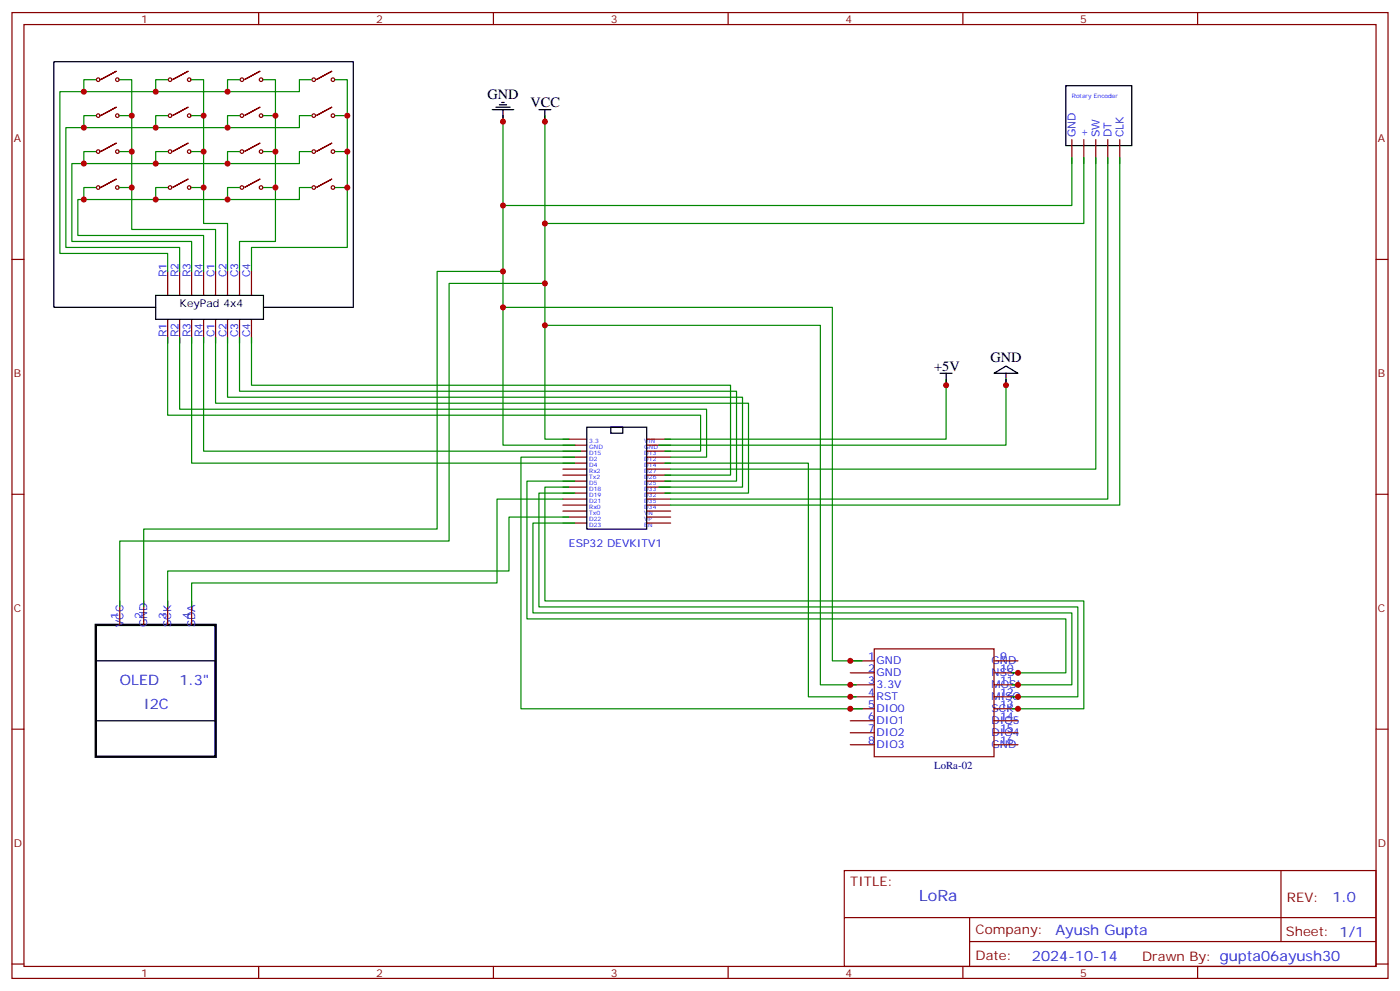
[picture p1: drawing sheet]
<svg xmlns="http://www.w3.org/2000/svg" width="412mm" height="292mm" viewBox="0 0 412 292" stroke-linecap="round" stroke-linejoin="round" font-family="sans-serif">
<g fill="none" stroke="#870000" stroke-width=".35">
<path d="M3.5 3.7h405.4v284.3h-405.4zM7.1 7.2h398.2v277.3h-398.2zM76.2 3.7v3.5M145.3 3.7v3.5M214.5 3.7v3.5M283.6 3.7v3.5M352.8 3.7v3.5M34.2 31.6l-4.6 2.4 4.6-2.4M34.2 21l-4.6 2.5 4.6-2.5M55.4 21l-4.6 2.5 4.6-2.5M55.4 31.6l-4.6 2.4 4.6-2.4M76.6 21l-4.6 2.5 4.6-2.5"/>
<path d="M76.6 31.6l-4.6 2.4 4.6-2.4M97.7 21l-4.6 2.5 4.6-2.5M97.7 31.6l-4.6 2.4 4.6-2.4M34.2 42.2l-4.6 2.4 4.6-2.4M34.2 52.7l-4.6 2.5 4.6-2.5M55.4 52.7l-4.6 2.5 4.6-2.5M55.4 42.2l-4.6 2.4 4.6-2.4M76.6 52.7l-4.6 2.5 4.6-2.5M76.6 42.2l-4.6 2.4 4.6-2.4M97.7 52.7l-4.6 2.5 4.6-2.5M97.7 42.2l-4.6 2.4 4.6-2.4M315.7 41.1v7.1"/>
<path d="M319.3 41.1v7.1M322.8 41.1v7.1M326.3 41.1v7.1M329.8 41.1v7.1M3.5 76.4h3.6M49.4 79.9v7.1M52.9 79.9v7.1M56.4 79.9v7.1M60 79.9v7.1M63.5 79.9v7.1M67 79.9v7.1M70.6 79.9v7.1"/>
<path d="M74.1 79.9v7.1M405.3 76.4h3.6M49.4 94v7.1M52.9 94v7.1M56.4 94v7.1M60 94v7.1M63.5 94v7.1M67 94v7.1M70.6 94v7.1M74.1 94v7.1M165.8 129.3h7.1M165.8 131.1h7.1"/>
<path d="M165.8 132.8h7.1M165.8 134.6h7.1M165.8 136.3h7.1M165.8 138.1h7.1M165.8 139.9h7.1M190.5 129.3h7.1M190.5 131.1h7.1M190.5 132.8h7.1M190.5 134.6h7.1M190.5 136.3h7.1M190.5 138.1h7.1M190.5 139.9h7.1"/>
<path d="M3.5 145.5h3.6M165.8 141.6h7.1M165.8 143.4h7.1M165.8 145.2h7.1M165.8 146.9h7.1M165.8 148.7h7.1M165.8 150.5h7.1M165.8 152.2h7.1M165.8 154h7.1M190.5 141.6h7.1M190.5 143.4h7.1M190.5 145.2h7.1"/>
<path d="M190.5 146.9h7.1M190.5 148.7h7.1M190.5 150.5h7.1M190.5 152.2h7.1M190.5 154h7.1M405.3 145.5h3.6M35.3 176.9v7.1M42.3 176.9v7.1M49.4 176.9v7.1M56.4 176.9v7.1M250.5 194.6h7M250.5 198.1h7"/>
<path d="M257.5 191h35.3v31.8h-35.3zM292.8 194.6h7.1M292.8 198.1h7.1M3.5 214.7h3.6M250.5 201.6h7M250.5 205.1h7M250.5 208.7h7M250.5 212.2h7M250.5 215.7h7M250.5 219.3h7M292.8 201.6h7.1M292.8 205.1h7.1"/>
<path d="M292.8 208.7h7.1M292.8 212.2h7.1M292.8 215.7h7.1M292.8 219.3h7.1M405.3 214.7h3.6M248.7 256.3h156.6v28.2h-156.6zM377.3 256.3v20.9M248.7 270.1h156.5M285.6 277.2h119.6M285.6 270.1v14.2M3.5 283.8h3.6M76.2 284.5v3.5"/>
<path d="M145.3 284.5v3.5M214.5 284.5v3.5M283.6 284.5v3.5M352.8 284.5v3.5M405.3 283.8h3.6"/>
<circle cx="28.9" cy="34" r=".53"/>
<circle cx="28.9" cy="23.5" r=".53"/>
<circle cx="34.6" cy="34" r=".53"/>
<circle cx="34.6" cy="23.5" r=".53"/>
<circle cx="50.1" cy="34" r=".53"/>
<circle cx="50.1" cy="23.5" r=".53"/>
<circle cx="55.7" cy="23.5" r=".53"/>
<circle cx="55.7" cy="34" r=".53"/>
<circle cx="71.3" cy="34" r=".53"/>
<circle cx="71.3" cy="23.5" r=".53"/>
<circle cx="76.9" cy="23.5" r=".53"/>
<circle cx="76.9" cy="34" r=".53"/>
<circle cx="92.4" cy="23.5" r=".53"/>
<circle cx="92.4" cy="34" r=".53"/>
<circle cx="98.1" cy="23.5" r=".53"/>
<circle cx="98.1" cy="34" r=".53"/>
<circle cx="28.9" cy="44.6" r=".53"/>
<circle cx="28.9" cy="55.2" r=".53"/>
<circle cx="34.6" cy="44.6" r=".53"/>
<circle cx="34.6" cy="55.2" r=".53"/>
<circle cx="50.1" cy="55.2" r=".53"/>
<circle cx="50.1" cy="44.6" r=".53"/>
<circle cx="55.7" cy="55.2" r=".53"/>
<circle cx="55.7" cy="44.6" r=".53"/>
<circle cx="71.3" cy="44.6" r=".53"/>
<circle cx="71.3" cy="55.2" r=".53"/>
<circle cx="76.9" cy="55.2" r=".53"/>
<circle cx="76.9" cy="44.6" r=".53"/>
<circle cx="92.4" cy="55.2" r=".53"/>
<circle cx="92.4" cy="44.6" r=".53"/>
<circle cx="98.1" cy="44.6" r=".53"/>
<circle cx="98.1" cy="55.2" r=".53"/>
</g>
<g fill="none" stroke="#008700" stroke-width=".35">
<path d="M28.2 23.5h-3.5v3.5M28.2 34h-3.5v3.6M35.3 23.5h3.5v44.1h24.7v12.3M35.3 34h3.5M49.4 23.5h-3.5v3.5M49.4 34h-3.5v3.6M56.4 23.5h3.6v42.3h7v14.1M56.4 34h3.6M70.6 23.5h-3.6v3.5M70.6 34h-3.6v3.6M77.6 23.5h3.5v47.6h-10.5v8.8M77.6 34h3.5"/>
<path d="M91.7 34h-3.5v3.6h-68.8v35.2h33.5v7.1M91.7 23.5h-3.5v3.5h-70.6v47.6h31.8v5.3M98.8 23.5h3.5v49.3h-28.2v7.1M98.8 34h3.5M148.2 34v97.1h21.1M160.5 34v95.3h7.1M28.2 44.6h-3.5v3.6M28.2 55.2h-3.5v3.5M35.3 44.6h3.5M35.3 55.2h3.5M49.4 44.6h-3.5v3.6M49.4 55.2h-3.5v3.5"/>
<path d="M56.4 44.6h3.6M56.4 55.2h3.6M70.6 44.6h-3.6v3.6M70.6 55.2h-3.6v3.5M77.6 44.6h3.5M77.6 55.2h3.5M91.7 55.2h-3.5v3.5h-65.3v10.6h37.1v10.6M91.7 44.6h-3.5v3.6h-67v22.9h35.2v8.8M98.8 44.6h3.5M98.8 55.2h3.5M315.7 46.4v14.1h-167.5M319.3 46.4v19.4h-158.8"/>
<path d="M322.8 46.4v91.7h-125.2M326.3 46.4v100.5h-128.7M329.8 46.4v102.3h-132.2M148.2 79.9h-19.4v75.9h-86.5v22.9M49.4 99.3v22.9h157v10.6h-10.6M52.9 99.3v21.2h155.2v14.1h-10.5M56.4 99.3v37h112.9M60 99.3v33.5h111.1M63.5 99.3v19.4h157v26.5h-24.7M67 99.3v17.6h151.7v26.5h-24.7M70.6 99.3v15.9h146.4v26.4h-21.2M74.1 99.3v14.1h141.1v26.5h-19.4"/>
<path d="M148.2 90.5h97v104.1h8.8M160.5 83.4h-28.2v75.9h-97v19.4M160.5 95.8h81.2v105.8h10.5M278.7 111.7v17.6h-82.9M296.3 111.7v19.4h-102.3M169.3 134.6h-15.8v74.1h100.5M195.8 136.3h42.3v68.8h14.1M165.8 146.9h-19.4v24.7h-90v7.1M167.6 152.2h-17.7v15.9h-100.5v10.6M167.6 143.4h-7.1v33.5h158.8v31.8h-21.2M169.3 141.6h-14.1v40.6h158.8v15.9h-15.9M169.3 154h-12.3v26.4h158.7v21.2h-17.6"/>
<path d="M169.3 145.2h-10.6v33.5h158.8v26.4h-19.4"/>
</g>
<g fill="none" stroke="#000" stroke-width=".35">
<path d="M145 32.3h6.3M146 31.6h4.3M147.1 30.9h2.1M147.8 30.2h.7M148.2 32.3v3.5M158.7 32.3h3.6M160.5 32.3v3.5M314 25.2h19.4v17.7h-19.4zM45.9 87h31.7v7h-31.7zM45.9 90.5h-30v-72.3h88.2v72.3h-26.5M276.9 109.9h3.6M278.7 109.9v3.5"/>
<path d="M292.8 109.9l3.5-2.1 3.6 2.1zM296.3 109.9v3.5M172.9 125.8h17.6v30h-17.6zM179.9 125.8h3.5v1.7h-3.5zM28.2 194.6h35.3v17.6h-35.3z"/>
</g>
<path d="M28.2 184h35.3v38.8h-35.3z" fill="none" stroke="#000" stroke-width=".71"/>
<g fill="#c00">
<circle cx="60" cy="34" r=".88"/>
<circle cx="60" cy="44.6" r=".88"/>
<circle cx="60" cy="55.2" r=".88"/>
<circle cx="38.8" cy="44.6" r=".88"/>
<circle cx="38.8" cy="34" r=".88"/>
<circle cx="38.8" cy="55.2" r=".88"/>
<circle cx="81.1" cy="34" r=".88"/>
<circle cx="81.1" cy="44.6" r=".88"/>
<circle cx="81.1" cy="55.2" r=".88"/>
<circle cx="102.3" cy="34" r=".88"/>
<circle cx="102.3" cy="44.6" r=".88"/>
<circle cx="102.3" cy="55.2" r=".88"/>
<circle cx="67" cy="58.7" r=".88"/>
<circle cx="45.9" cy="58.7" r=".88"/>
<circle cx="24.7" cy="58.7" r=".88"/>
<circle cx="24.7" cy="48.2" r=".88"/>
<circle cx="45.9" cy="48.2" r=".88"/>
<circle cx="67" cy="48.2" r=".88"/>
<circle cx="24.7" cy="37.6" r=".88"/>
<circle cx="45.9" cy="37.6" r=".88"/>
<circle cx="67" cy="37.6" r=".88"/>
<circle cx="24.7" cy="27" r=".88"/>
<circle cx="45.9" cy="27" r=".88"/>
<circle cx="67" cy="27" r=".88"/>
<circle cx="160.5" cy="65.8" r=".88"/>
<circle cx="148.2" cy="60.5" r=".88"/>
<circle cx="148.2" cy="79.9" r=".88"/>
<circle cx="160.5" cy="83.4" r=".88"/>
<circle cx="148.2" cy="90.5" r=".88"/>
<circle cx="250.5" cy="194.6" r=".88"/>
<circle cx="160.5" cy="95.8" r=".88"/>
<circle cx="250.5" cy="201.6" r=".88"/>
<circle cx="250.5" cy="205.1" r=".88"/>
<circle cx="250.5" cy="208.7" r=".88"/>
<circle cx="299.9" cy="198.1" r=".88"/>
<circle cx="299.9" cy="201.6" r=".88"/>
<circle cx="299.9" cy="205.1" r=".88"/>
<circle cx="299.9" cy="208.7" r=".88"/>
<circle cx="160.5" cy="35.8" r=".88"/>
<circle cx="148.2" cy="35.8" r=".88"/>
<circle cx="278.7" cy="113.4" r=".88"/>
<circle cx="296.3" cy="113.4" r=".88"/>
</g>
<text font-size="4.6" fill="#00f" x="270.8" y="265.3">LoRa</text>
<g font-size="4.2">
<text x="143.6" y="29.1">GND</text>
<text x="156.3" y="31.6">VCC</text>
<text x="291.7" y="106.7">GND</text>
<text x="275.2" y="109.2">+5V</text>
</g>
<g font-size="4.2" fill="#00f">
<text x="35.3" y="201.6">OLED</text>
<text x="52.8" y="201.6">1.3&quot;</text>
<text x="42.3" y="208.7">I2C</text>
<text x="392.5" y="265.6">1.0</text>
<text x="310.9" y="275.1">Ayush Gupta</text>
<text x="304" y="282.9">2024-10-14</text>
</g>
<g font-size="3.9" fill="#800">
<text x="250.5" y="260.9">TITLE:</text>
<text x="379.1" y="265.6">REV:</text>
<text x="287.4" y="275.1">Company:</text>
<text x="378.7" y="275.7">Sheet: 1/1</text>
<text x="287.4" y="282.8">Date:</text>
<text x="336.4" y="282.8">Drawn By: gupta06ayush30</text>
</g>
<g font-size="3.2" fill="#800">
<text x="41.6" y="6.7">1</text>
<text x="110.8" y="6.7">2</text>
<text x="179.9" y="6.7">3</text>
<text x="249.1" y="6.7">4</text>
<text x="318.2" y="6.7">5</text>
<text x="4.1" y="41.8">A</text>
<text x="405.9" y="41.8">A</text>
<text x="4.1" y="110.9">B</text>
<text x="405.9" y="110.9">B</text>
<text x="4.1" y="180.1">C</text>
<text x="405.9" y="180.1">C</text>
<text x="4.1" y="249.2">D</text>
<text x="405.9" y="249.2">D</text>
<text x="41.6" y="287.5">1</text>
<text x="110.8" y="287.5">2</text>
<text x="179.9" y="287.5">3</text>
<text x="249.1" y="287.5">4</text>
<text x="318.2" y="287.5">5</text>
</g>
<g font-size="3.2" fill="#00f">
<text x="316.8" y="40.4" transform="rotate(-90 316.8 40.4)">GND</text>
<text x="320.3" y="40.4" transform="rotate(-90 320.3 40.4)">+</text>
<text x="323.8" y="40.4" transform="rotate(-90 323.8 40.4)">SW</text>
<text x="327.4" y="40.4" transform="rotate(-90 327.4 40.4)">DT</text>
<text x="330.9" y="40.4" transform="rotate(-90 330.9 40.4)">CLK</text>
<text x="49" y="81.7" transform="rotate(-90 49 81.7)">R1</text>
<text x="52.6" y="81.7" transform="rotate(-90 52.6 81.7)">R2</text>
<text x="56.1" y="81.7" transform="rotate(-90 56.1 81.7)">R3</text>
<text x="59.6" y="81.7" transform="rotate(-90 59.6 81.7)">R4</text>
<text x="63.1" y="81.7" transform="rotate(-90 63.1 81.7)">C1</text>
<text x="66.7" y="81.7" transform="rotate(-90 66.7 81.7)">C2</text>
<text x="70.2" y="81.7" transform="rotate(-90 70.2 81.7)">C3</text>
<text x="73.7" y="81.7" transform="rotate(-90 73.7 81.7)">C4</text>
<text x="49" y="99.3" transform="rotate(-90 49 99.3)">R1</text>
<text x="52.6" y="99.3" transform="rotate(-90 52.6 99.3)">R2</text>
<text x="56.1" y="99.3" transform="rotate(-90 56.1 99.3)">R3</text>
<text x="59.6" y="99.3" transform="rotate(-90 59.6 99.3)">R4</text>
<text x="63.1" y="99.3" transform="rotate(-90 63.1 99.3)">C1</text>
<text x="66.7" y="99.3" transform="rotate(-90 66.7 99.3)">C2</text>
<text x="70.2" y="99.3" transform="rotate(-90 70.2 99.3)">C3</text>
<text x="73.7" y="99.3" transform="rotate(-90 73.7 99.3)">C4</text>
<text x="167.6" y="161">ESP32 DEVKITV1</text>
<text x="34.9" y="182.2" transform="rotate(-90 34.9 182.2)">1</text>
<text x="36.3" y="184.7" transform="rotate(-90 36.3 184.7)">VCC</text>
<text x="42" y="182.2" transform="rotate(-90 42 182.2)">2</text>
<text x="43.4" y="184.7" transform="rotate(-90 43.4 184.7)">GND</text>
<text x="49" y="182.2" transform="rotate(-90 49 182.2)">3</text>
<text x="50.4" y="184.7" transform="rotate(-90 50.4 184.7)">SCK</text>
<text x="56.1" y="182.2" transform="rotate(-90 56.1 182.2)">4</text>
<text x="57.5" y="184.7" transform="rotate(-90 57.5 184.7)">SDA</text>
<text x="255.8" y="194.2">1</text>
<text x="255.8" y="197.7">2</text>
<text x="258.2" y="195.6">GND</text>
<text x="292.1" y="195.6">GND</text>
<text x="294.6" y="194.2">9</text>
<text x="294.6" y="197.7">10</text>
<text x="255.8" y="201.3">3</text>
<text x="258.2" y="199.1">GND</text>
<text x="258.2" y="202.7">3.3V</text>
<text x="292.1" y="199.1">NSS</text>
<text x="292.1" y="202.7">MOSI</text>
<text x="294.6" y="201.3">11</text>
<text x="255.8" y="204.8">4</text>
<text x="255.8" y="208.3">5</text>
<text x="258.2" y="206.2">RST</text>
<text x="258.2" y="209.7">DIO0</text>
<text x="292.1" y="206.2">MISO</text>
<text x="292.1" y="209.7">SCK</text>
<text x="294.6" y="204.8">12</text>
<text x="294.6" y="208.3">13</text>
<text x="255.8" y="211.8">6</text>
<text x="255.8" y="215.4">7</text>
<text x="258.2" y="213.3">DIO1</text>
<text x="292.1" y="213.3">DIO5</text>
<text x="294.6" y="211.8">14</text>
<text x="294.6" y="215.4">15</text>
<text x="255.8" y="218.9">8</text>
<text x="258.2" y="216.8">DIO2</text>
<text x="258.2" y="220.3">DIO3</text>
<text x="292.1" y="216.8">DIO4</text>
<text x="292.1" y="220.3">GND</text>
<text x="294.6" y="218.9">16</text>
</g>
<text font-size="3.2" x="52.9" y="90.5">KeyPad 4x4</text>
<text font-size="3.2" fill="#000080" x="275.2" y="226.3">LoRa-02</text>
<g font-size="1.8" fill="#00f">
<text x="315.7" y="28.8">Rotary Encoder</text>
<text x="173.6" y="130.4">3.3</text>
<text x="189.8" y="130.4">VIN</text>
<text x="173.6" y="132.1">GND</text>
<text x="173.6" y="133.9">D15</text>
<text x="173.6" y="135.6">D2</text>
<text x="173.6" y="137.4">D4</text>
<text x="189.8" y="137.4">D14</text>
<text x="189.8" y="135.6">D12</text>
<text x="189.8" y="133.9">D13</text>
<text x="189.8" y="132.1">GND</text>
<text x="173.6" y="139.2">Rx2</text>
<text x="173.6" y="140.9">Tx2</text>
<text x="173.6" y="142.7">D5</text>
<text x="189.8" y="142.7">D25</text>
<text x="189.8" y="140.9">D26</text>
<text x="189.8" y="139.2">D27</text>
<text x="173.6" y="144.5">D18</text>
<text x="173.6" y="146.2">D19</text>
<text x="173.6" y="148">D21</text>
<text x="173.6" y="149.8">Rx0</text>
<text x="189.8" y="149.8">D34</text>
<text x="189.8" y="148">D35</text>
<text x="189.8" y="146.2">D32</text>
<text x="189.8" y="144.5">D33</text>
<text x="173.6" y="151.5">Tx0</text>
<text x="173.6" y="153.3">D22</text>
<text x="173.6" y="155">D23</text>
<text x="189.8" y="155">EN</text>
<text x="189.8" y="153.3">VP</text>
<text x="189.8" y="151.5">VN</text>
</g>
</svg>
